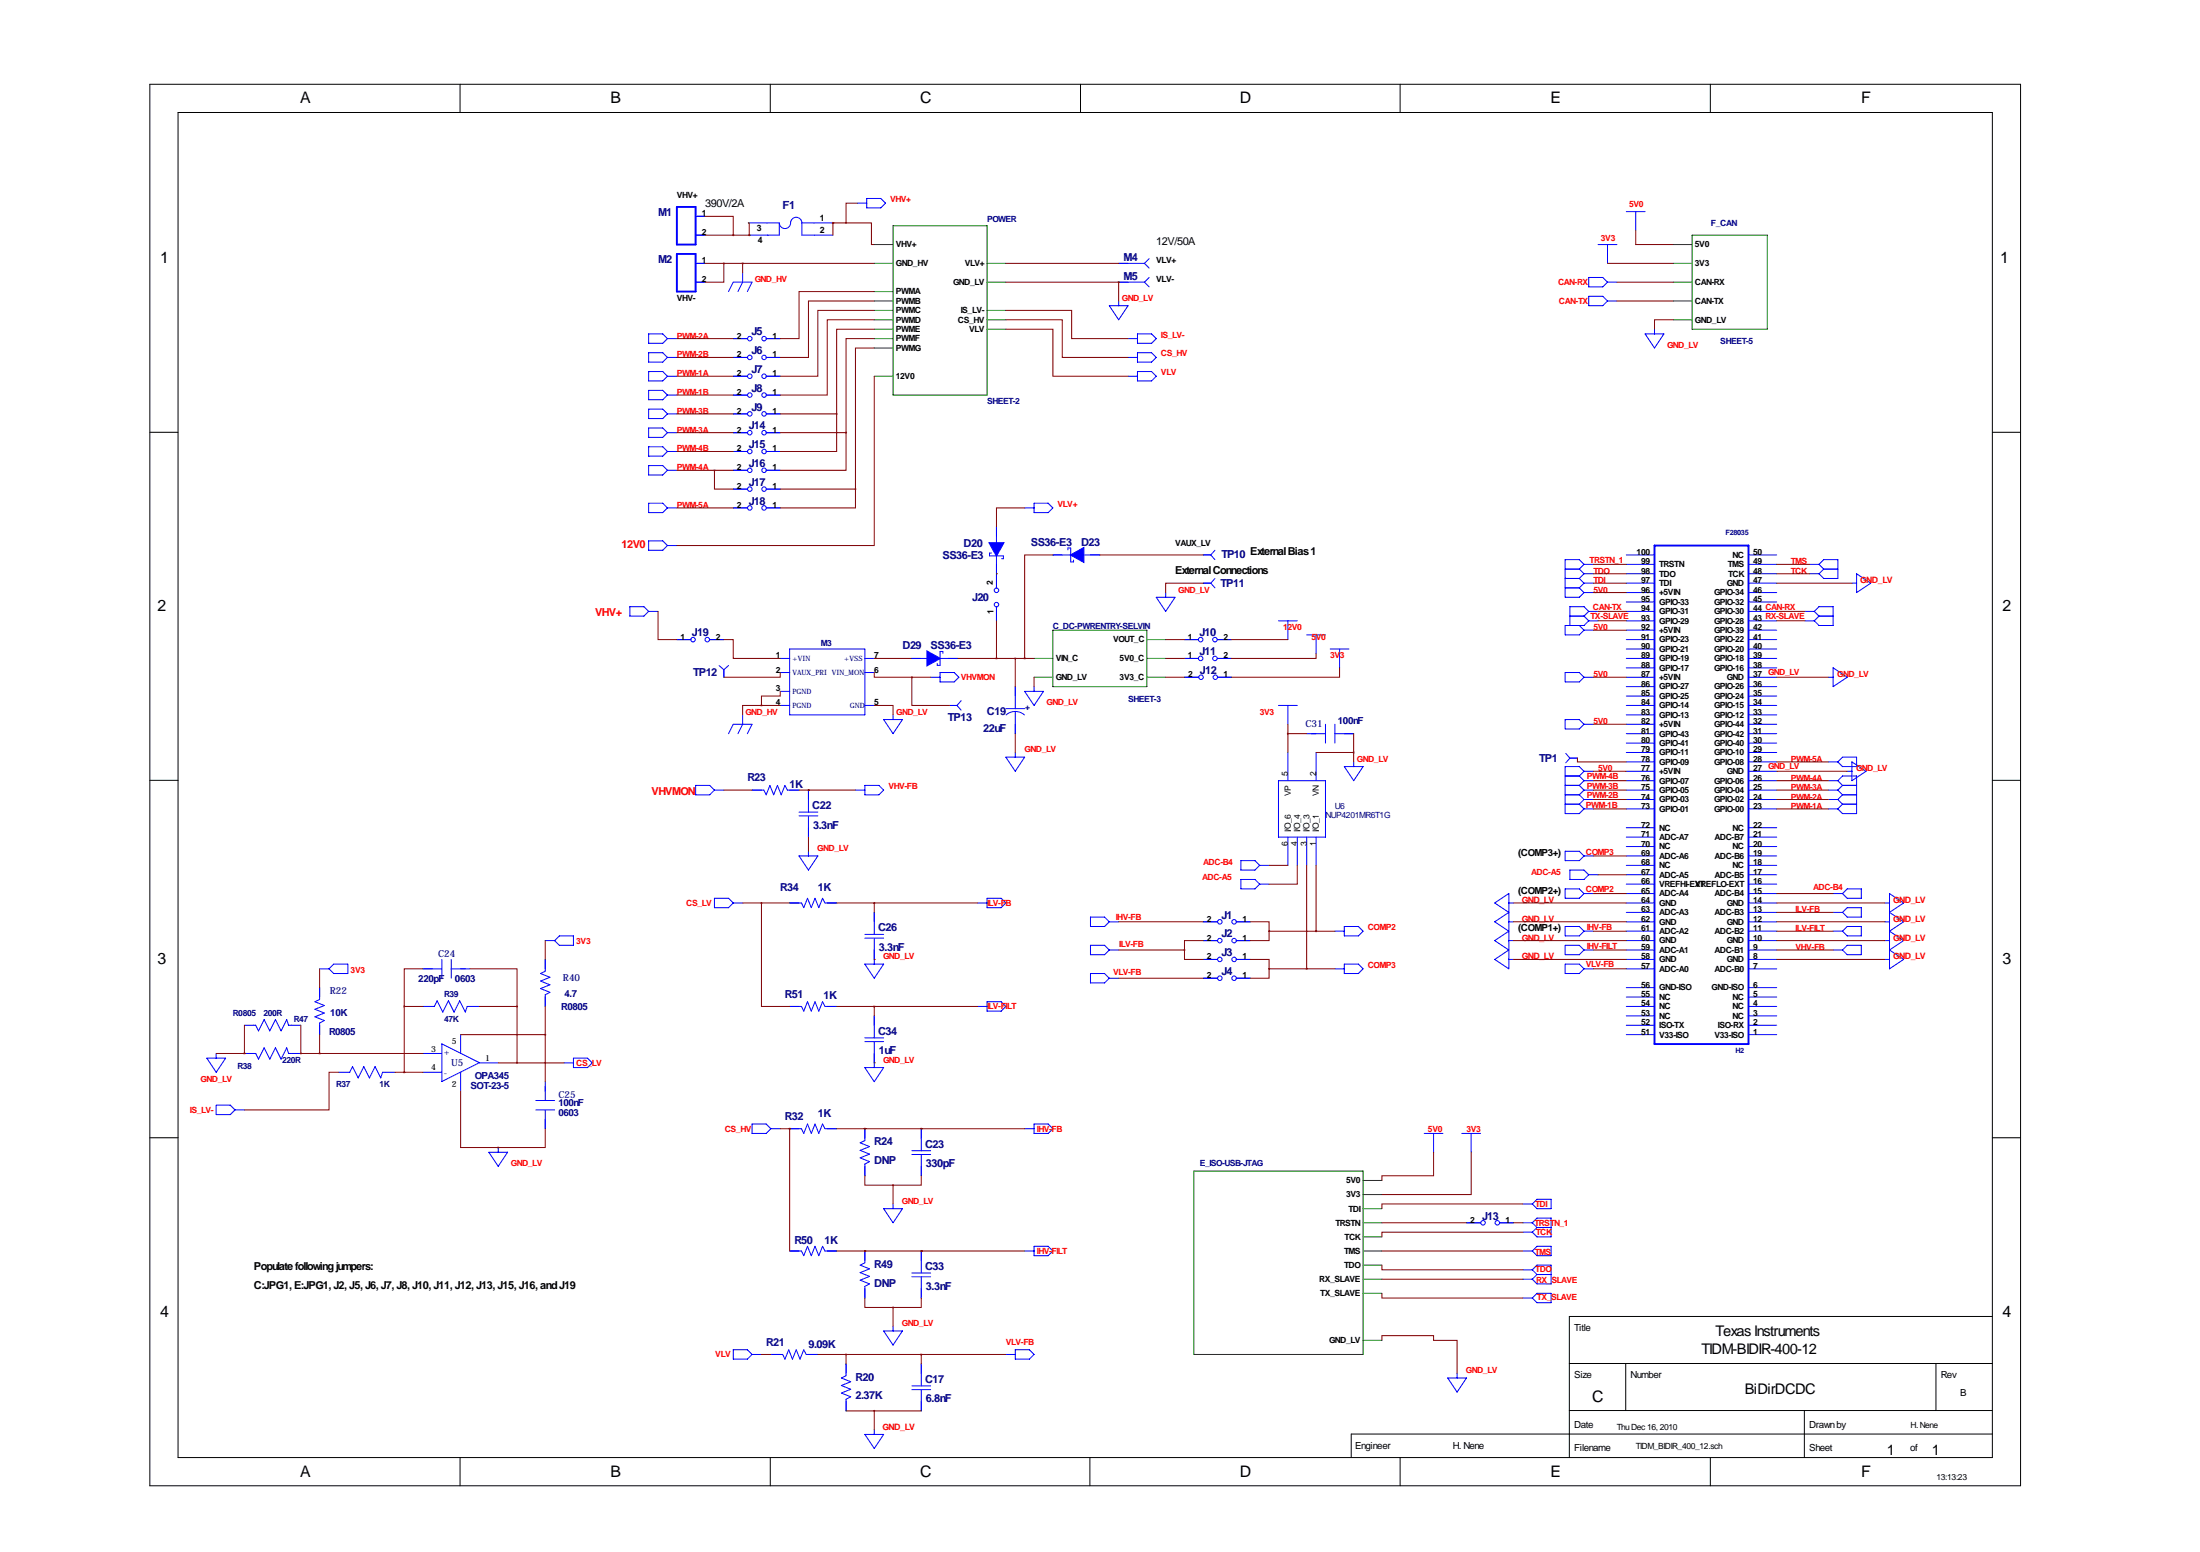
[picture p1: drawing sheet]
<svg xmlns="http://www.w3.org/2000/svg" width="594mm" height="419mm" viewBox="0 0 594 419" stroke-linecap="round" stroke-linejoin="round" font-family="sans-serif">
<g fill="none" stroke="#000" stroke-width=".27">
<path d="M40.5 22.8h505.4v378.4h-505.4zM48.1 30.4h490.2v363.2h-490.2zM124.3 22.8v7.6M208.1 22.8v7.6M291.9 22.8v7.6M378.3 22.8v7.6M462.1 22.8v7.6M40.5 116.7h7.6M538.3 116.7h7.6M40.5 210.7h7.6M538.3 210.7h7.6M40.5 307.2h7.6"/>
<path d="M538.3 307.2h7.6M538.3 355.5h-114.3v38.1M424 368.2h114.3M439.3 368.2v12.7M523.1 368.2v12.7M124.3 393.6v7.6M208.1 393.6v7.6M294.5 393.6v7.6M378.3 393.6v7.6M424 380.9h114.3M462.1 393.6v7.6M487.5 380.9v12.7"/>
<path d="M538.3 387.2h-173.2v6.3"/>
</g>
<g fill="none" stroke="#00f" stroke-width=".27">
<path d="M188 58.4h2.5M231.6 54.9h2.6M234.2 53.6h3.8l1.3 1.3-1.3 1.2h-3.8zM439.4 57.1h5.1M442 57.1v5.1M188 63.5h2.5M188 71.1h2.5M188 76.2h2.5M196.8 78.7l1.3-2.5h5.1l-1.3 2.5M200.7 73.7v2.5l-1.3 2.5M202.2 60.2h8.4M210.6 60.2a1.59 1.59 0 0 0 1.8 1.5 1.59 1.59 0 0 0 1.3-2 1.52 1.52 0 0 1 1.7-1 1.52 1.52 0 0 1 1.3 1.5"/>
<path d="M210.6 60.2v3.3h-8.2M216.7 60.2h8.3M216.7 60.2v3.3h8.3M302.3 71.1h6.9M302.3 76.2h6.9M309.2 71.1l1.3 1.3M309.2 76.2l1.3 1.3M310.5 69.9l-1.3 1.2M310.5 74.9l-1.3 1.3M429.3 74.9h3.8l1.2 1.3-1.2 1.3h-3.8zM431.8 66h5.1M434.3 76.2h2.6"/>
<path d="M434.3 66v5.1M175.3 95.2h3.8l1.2 1.3-1.2 1.3h-3.8zM175.3 90.2h3.8l1.2 1.2-1.2 1.3h-3.8zM180.3 91.4h2.6M180.3 96.5h2.6M198.1 91.4h3.8M198.1 96.5h3.8M207 91.4h3.8M207 96.5h3.8M299.7 82.6h5.1l-2.5 3.8zM302.3 81.3v1.3M304.8 91.4h2.5"/>
<path d="M304.8 96.5h2.5M307.3 95.2h3.8l1.3 1.3-1.3 1.3h-3.8zM307.3 90.2h3.8l1.3 1.2-1.3 1.3h-3.8zM429.3 80h3.8l1.2 1.3-1.2 1.3h-3.8zM434.3 81.3h2.6M444.5 90.2h5.1l-2.6 3.8zM447 88.9v1.3M175.3 100.3h3.8l1.2 1.3-1.2 1.3h-3.8zM175.3 105.4h3.8l1.2 1.3-1.2 1.2h-3.8zM175.3 110.5h3.8l1.2 1.3-1.2 1.2h-3.8zM175.3 115.6h3.8l1.2 1.2-1.2 1.3h-3.8zM180.3 101.6h2.6"/>
<path d="M180.3 106.7h2.6M180.3 111.8h2.6M180.3 116.8h2.6M198.1 101.6h3.8M198.1 106.7h3.8M198.1 111.8h3.8M198.1 116.8h3.8M207 101.6h3.8M207 106.7h3.8M207 111.8h3.8M207 116.8h3.8M304.8 101.6h2.5"/>
<path d="M307.3 100.3h3.8l1.3 1.3-1.3 1.3h-3.8zM175.3 120.6h3.8l1.2 1.3-1.2 1.3h-3.8zM175.3 125.7h3.8l1.2 1.3-1.2 1.3h-3.8zM175.3 135.9h3.8l1.2 1.3-1.2 1.2h-3.8zM180.3 121.9h2.6M180.3 127h2.6M180.3 137.2h2.6M198.1 121.9h3.8M198.1 127h3.8M198.1 137.2h3.8M198.1 132.1h3.8M207 121.9h3.8"/>
<path d="M207 127h3.8M207 137.2h3.8M207 132.1h3.8M276.9 137.2h2.5M279.4 135.9h3.8l1.3 1.3-1.3 1.2h-3.8zM175.3 146.1h3.8l1.2 1.2-1.2 1.3h-3.8zM180.3 147.3h2.6M267.9 149.4h-.5v.7h3.7v.8h-.5M269.2 142.2v16.6M284.5 149.9h12.7M288.5 148.5v-.5h.8v3.7h.8v-.5M325.1 157.5h2.1"/>
<path d="M325.1 149.9h2.1M327.2 149.9l1.1 1.2M327.2 157.5l1.1 1.3M328.3 148.6l-1.1 1.3M328.3 156.2l-1.1 1.3M422.9 153.7h3.8M422.9 156.2h3.8M422.9 158.8h3.8M426.7 153.7l1.3 1.2M426.7 156.2l1.3 1.3M426.7 158.8l1.3 1.2M428 157.5h2.5"/>
<path d="M428 154.9h2.5M428 152.4h2.5M428 152.4l-1.3 1.3M428 152.4l-1.3-1.3h-3.8v10.2h3.8l1.3-1.3M428 154.9l-1.3 1.3M428 157.5l-1.3 1.3M439.4 157.5h7.6M439.4 154.9h7.6M439.4 152.4h7.6M439.4 149.9h7.6M472.4 157.5h7.7M472.4 154.9h7.7"/>
<path d="M472.4 152.4h7.7M472.4 149.9h7.7M488.9 154.9h2.6M488.9 152.4h2.6M491.5 152.4l1.3-1.3h3.8v5.1h-3.8l-1.3-1.3M491.5 152.4l1.3 1.3M492.8 153.7h3.8M492.8 153.7l-1.3 1.2M500.4 157.5h1.2M501.6 154.9l3.9 2.6-3.9 2.5zM170.2 163.8h3.8l1.3 1.3-1.3 1.3h-3.8zM175.3 165.1h2.5"/>
<path d="M182.9 172.7h3.8M191.8 172.7h3.8M194.3 179.7l1.3 1.1M196.8 179.7l-1.2 1.1M210.8 177.8h2.6M213.4 175.3h20.3v17.7h-20.3zM233.7 177.8h2.5M246.1 177.8h12.7M254.8 176.4v-.5h-.8v3.8h-.8v-.5M269.2 163.8v3.8M312.4 161.3h5.1l-2.5 3.8zM315 160v1.3"/>
<path d="M320 172.7h3.8M320 177.8h3.8M328.9 172.7h3.8M328.9 177.8h3.8M345.4 167.6h5.1M348 167.6v5.1M353.1 171.4h5M355.6 171.4v5.1M359.4 175.3h5.1M361.9 175.3v5M424.2 166.4h3.8M426.7 168.9l1.3 1.3"/>
<path d="M428 170.2h2.5M428 160h2.5M428 166.4l1.3 1.2M429.3 167.6h2.5M429.3 165.1h2.5M429.3 167.6l-1.3 1.3h-5.1v2.5h3.8l1.3-1.2M429.3 165.1l-1.3-1.3h-3.8v5.1M429.3 165.1l-1.3 1.3M439.4 172.7h7.6M439.4 177.8h7.6M439.4 175.3h7.6M439.4 170.2h7.6"/>
<path d="M439.4 167.6h7.6M439.4 165.1h7.6M439.4 162.6h7.6M439.4 160h7.6M472.4 172.7h7.7M472.4 177.8h7.7M472.4 175.3h7.7M472.4 170.2h7.7M472.4 167.6h7.7M472.4 165.1h7.7M472.4 162.6h7.7M472.4 160h7.7"/>
<path d="M487.7 167.6h2.5M487.7 165.1h2.5M490.2 165.1l1.3-1.3h3.8v5.1h-3.8l-1.3-1.3M490.2 165.1l1.3 1.3M491.5 166.4h3.8M491.5 166.4l-1.3 1.2M195.6 180.8v2.1M196.8 198.1l1.3-2.5h5.1l-1.3 2.5M200.7 193v2.6l-1.3 2.5M210.8 181.6h2.6M210.8 186.7h2.6M210.8 190.5h2.6"/>
<path d="M233.7 181.6h2.5M233.7 190.5h2.5M238.8 194.3h5l-2.5 3.8zM241.3 193v1.3M251.5 182.9h2.5M254 181.6h3.8l1.3 1.3-1.3 1.2h-3.8zM256.5 190.5h2.1M258.6 190.5l1.1 1.3M259.7 189.2l-1.1 1.3M271.8 191.4h5.1M271.9 193a3.8 3.8 0 0 1 4.9 .1M274.3 185.4v6"/>
<path d="M274.3 192.1v6M276.9 186.7h5l-2.5 3.8zM279.4 185.4v1.3M320 182.9h3.8M328.9 182.9h3.8M345.4 190.5h5.1M348 190.5v5.1M353.1 198.1h5M358.1 195.6v5.1M360.7 198.1h5.1M360.7 195.6v5.1M422.9 181.6h3.8l1.3 1.3-1.3 1.2h-3.8z"/>
<path d="M422.9 194.3h3.8l1.3 1.3-1.3 1.2h-3.8zM428 182.9h2.5M428 195.6h2.5M439.4 182.9h7.6M439.4 193h7.6M439.4 190.5h7.6M439.4 198.1h7.6M439.4 195.6h7.6M439.4 188h7.6M439.4 185.4h7.6M439.4 180.3h7.6M472.4 182.9h7.7"/>
<path d="M472.4 193h7.7M472.4 190.5h7.7M472.4 198.1h7.7M472.4 195.6h7.7M472.4 188h7.7M472.4 185.4h7.7M472.4 180.3h7.7M494 182.9h1.3M495.3 180.3l3.8 2.6-3.8 2.5zM188 212.1h3.8l1.2 1.3-1.2 1.2h-3.8zM193 213.4h2.6M203.2 213.4h3.2l.6 1.2 1-2.5 1 2.5 1.1-2.5 1 2.5 1-2.5 .7 1.3h3.1"/>
<path d="M215.9 219.3h5.1M218.4 213.4v5.9M231.1 213.4h2.6M233.7 212.1h3.8l1.3 1.3-1.3 1.2h-3.8zM271.8 204.5h5.1l-2.6 3.8zM274.3 203.2v1.3M345.4 210.8h12.7v15.3h-12.7zM348 203.2v7.6M355.6 203.2v7.6M363.2 207h5.1l-2.5 3.8zM365.8 205.7v1.3M422.9 209.5h3.8"/>
<path d="M422.9 217.2h3.8M422.9 214.6h3.8M422.9 212.1h3.8M423.1 203.5l1.1 1.2M424.2 204.7h2M424.2 204.7l-1.1 1.3M426.7 217.2l1.3 1.2M426.7 214.6l1.3 1.3M426.7 212.1l1.3 1.3M426.7 209.5l1.3 1.3M428 213.4h2.5M428 218.4h2.5"/>
<path d="M428 215.9h2.5M428 210.8h2.5M428 208.3h2.5M428 208.3l-1.3-1.3h-3.8v12.7h3.8l1.3-1.3M428 208.3l-1.3 1.2M428 215.9l-1.3 1.3M428 213.4l-1.3 1.2M428 210.8l-1.3 1.3M439.4 213.4h7.6M439.4 218.4h7.6M439.4 215.9h7.6M439.4 210.8h7.6"/>
<path d="M439.4 208.3h7.6M439.4 205.7h7.6M439.4 203.2h7.6M439.4 200.7h7.6M472.4 213.4h7.7M472.4 218.4h7.7M472.4 215.9h7.7M472.4 210.8h7.7M472.4 208.3h7.7M472.4 205.7h7.7M472.4 203.2h7.7M472.4 200.7h7.7"/>
<path d="M494 213.4h2.6M494 218.4h2.6M494 215.9h2.6M494 210.8h2.6M494 205.7h2.6M496.6 210.8l1.2-1.3h3.8v10.2h-3.8l-1.2-1.3M496.6 215.9l1.2 1.3M496.6 213.4l1.2 1.2M496.6 210.8l1.2 1.3M497.8 204.5h3.8v2.5h-3.8l-1.2-1.3zM497.8 217.2h3.8M497.8 217.2l-1.2 1.2"/>
<path d="M497.8 214.6h3.8M497.8 214.6l-1.2 1.3M497.8 212.1h3.8M497.8 212.1l-1.2 1.3M499.1 208.3h1.3M500.4 205.7l3.8 2.6-3.8 2.5zM215.9 220.3h5.1M215.9 231.1h5.1l-2.6 3.8zM218.4 220.5v5.6M218.4 229.9v1.2M335.3 232.4h3.8l1.3 1.3-1.3 1.2h-3.8zM335.3 237.5h3.8l1.3 1.3-1.3 1.2h-3.8z"/>
<path d="M340.4 238.8h2.5M340.4 233.7h2.5M348 226.1v7.6M350.5 226.1v7.6M353.1 226.1v7.6M355.6 226.1v7.6M422.9 229.9h3.8l1.3 1.2-1.3 1.3h-3.8zM424.2 234.9h3.8l1.3 1.3-1.3 1.3h-3.8zM428 231.1h2.5M429.3 236.2h2.5M439.4 238.8h7.6M439.4 236.2h7.6"/>
<path d="M439.4 233.7h7.6M439.4 231.1h7.6M439.4 228.6h7.6M439.4 226.1h7.6M439.4 223.5h7.6M472.4 238.8h7.7M472.4 236.2h7.7M472.4 233.7h7.7M472.4 231.1h7.7M472.4 228.6h7.7M472.4 226.1h7.7M472.4 223.5h7.7"/>
<path d="M119.4 259.1v5.1M121.9 259.1v5.1M147.3 254h2.6M147.3 259.1v3.2l-1.3 .6 2.6 1-2.6 1 2.6 1-2.6 1.1 2.6 1-1.3 .6v3.2M149.9 254l1.2-1.3h3.8v2.6h-3.8zM193 242.6h3.8l1.3 1.2-1.3 1.3h-3.8zM198.1 243.8h2.6M213.4 243.8h3.2l.6 1.3 1-2.5 1 2.5 1-2.5 1 2.5 1-2.5 .7 1.2h3.2M233.7 252.3h5.1M233.7 253.3h5.1M236.2 246.4v5.9M236.2 253.5v6.9"/>
<path d="M264.2 243.8h2.5M266.7 242.6h3.8l1.3 1.2-1.3 1.3h-3.8zM294.6 247.6h3.8l1.3 1.3-1.3 1.3h-3.8zM294.6 255.3h3.8l1.3 1.2-1.3 1.3h-3.8zM299.7 248.9h2.6M299.7 256.5h2.6M325.1 248.9h3.8M325.1 254h3.8M325.1 259.1h3.8M334 248.9h3.8M334 254h3.8M334 259.1h3.8"/>
<path d="M360.7 251.5h2.5M363.2 250.2h3.8l1.3 1.3-1.3 1.2h-3.8zM403.9 243.8l3.8-2.5v20.3l-3.8-2.5 3.8-2.6-3.8-2.5 3.8-2.5-3.8-2.6 3.8-2.5zM407.7 248.9h1.2M407.7 254h1.2M407.7 259.1h1.2M407.7 243.8h1.2M422.9 240h3.8l1.3 1.3-1.3 1.3h-3.8zM422.9 250.2h3.8l1.3 1.3-1.3 1.2h-3.8zM422.9 255.3h3.8l1.3 1.2-1.3 1.3h-3.8zM428 256.5h2.5M428 251.5h2.5"/>
<path d="M428 241.3h2.5M439.4 248.9h7.6M439.4 254h7.6M439.4 259.1h7.6M439.4 256.5h7.6M439.4 251.5h7.6M439.4 246.4h7.6M439.4 243.8h7.6M439.4 241.3h7.6M472.4 248.9h7.7M472.4 254h7.7M472.4 259.1h7.7"/>
<path d="M472.4 256.5h7.7M472.4 251.5h7.7M472.4 246.4h7.7M472.4 243.8h7.7M472.4 241.3h7.7M495.3 256.5h2.5M495.3 251.5h2.5M495.3 246.4h2.5M495.3 241.3h2.5M497.8 241.3l1.3-1.3h3.8v2.6h-3.8zM497.8 251.5l1.3-1.3h3.8v2.5h-3.8zM497.8 256.5l1.3-1.2h3.8v2.5h-3.8z"/>
<path d="M497.8 246.4l1.3-1.3h3.8v2.5h-3.8zM509.3 248.9h1.2M509.3 254h1.2M509.3 259.1h1.2M509.3 243.8h1.2M510.5 241.3l3.8 2.5-3.8 2.6 3.8 2.5-3.8 2.6 3.8 2.5-3.8 2.5 3.8 2.6-3.8 2.5zM66 276.9h3.1l.7 1.5 1.6-3.1 1.5 3.1 1.5-3.1 1.5 3.1 1.6-3.1 .5 1.6h3.3M86.4 261.6h2.5M86.4 266.7v3.2l-1.3 .6 2.5 1-2.5 1 2.5 1.1-2.5 1 2.5 1-1.2 .7v3.1M88.9 261.6l1.3-1.2h3.8v2.5h-3.8zM114.3 271.8h3l.8-1.5 1.5 3 1.6-3 1.5 3 1.5-3 1.5 3 .5-1.5h3.3M114.3 261.6h5.1"/>
<path d="M121.9 261.6h5.1M124.5 279.4v5.1M213.4 271.8h3.2l.6 1.2 1-2.5 1 2.5 1-2.5 1 2.5 1-2.5 .7 1.3h3.2M233.7 260.4h5.1l-2.6 3.8zM236.2 274.3v6M264.2 271.8h2.5M266.7 270.5h3.8l1.3 1.3-1.3 1.2h-3.8zM294.6 262.9h3.8l1.3 1.3-1.3 1.2h-3.8zM299.7 264.2h2.6M325.1 264.2h3.8M334 264.2h3.8M360.7 261.6h2.5"/>
<path d="M363.2 260.4h3.8l1.3 1.2-1.3 1.3h-3.8zM422.9 260.4h3.8l1.3 1.2-1.3 1.3h-3.8zM428 261.6h2.5M439.4 271.8h7.6M439.4 261.6h7.6M439.4 279.4h7.6M439.4 276.9h7.6M439.4 274.3h7.6M439.4 269.2h7.6M439.4 266.7h7.6M472.4 271.8h7.7M472.4 261.6h7.7"/>
<path d="M472.4 279.4h7.7M472.4 276.9h7.7M472.4 274.3h7.7M472.4 269.2h7.7M472.4 266.7h7.7M55.9 285.8h5.1l-2.6 3.8zM58.4 298.4h3.8l1.3 1.3-1.3 1.3h-3.8zM58.4 284.5v1.3M63.5 299.7h2.5M66 284.5h3.1l.7 1.5 1.6-3 1.5 3 1.5-3 1.5 3 1.6-3 .5 1.5h3.3M91.4 289.6h3.1l.7-1.6 1.6 3.1 1.5-3.1 1.5 3.1 1.5-3.1 1.6 3.1 .5-1.5h3.3M114.3 284.5h5.1"/>
<path d="M114.3 289.6h5.1M119.4 281.9l10.1 5.1-10.1 5zM124.5 289.6v5M129.5 287h5.1M144.8 297.2h5.1M144.8 299.7h5.1M147.3 292.1v5.1M147.3 299.7v5.1M152.4 287h2.5M154.9 285.8h3.8l1.3 1.2-1.3 1.3h-3.8zM233.7 280.3h5.1M233.7 281.3h5.1"/>
<path d="M233.7 288.3h5.1l-2.6 3.8zM236.2 281.4v6.9M132.1 311.1h5.1l-2.6 3.9zM134.6 309.9v1.2M203.2 303.5h3.8l1.3 1.3-1.3 1.3h-3.8zM208.3 304.8h2.5M213.4 304.8h3.2l.6 1.3 1-2.6 1 2.6 1-2.6 1 2.6 1-2.6 .7 1.3h3.2M233.7 304.8v3.2l-1.3 .6 2.5 1-2.5 1 2.5 1.1-2.5 1 2.5 1-1.2 .7v3.1M246.4 310.7h5.1M246.4 311.8h5.1M248.9 304.8v5.9M248.9 311.9v5.6"/>
<path d="M276.9 304.8h2.5M279.4 303.5h3.8l1.3 1.3-1.3 1.3h-3.8zM384.8 306.1h5.1M387.3 306.1v5M395 306.1h5M397.5 306.1v5M213.4 337.8h3.2l.6 1.3 1-2.6 1 2.6 1-2.6 1 2.6 1-2.6 .7 1.3h3.2M233.7 337.8v3.2l-1.3 .6 2.5 1-2.5 1.1 2.5 1-2.5 1 2.5 1-1.2 .7v3.1M238.8 326.4h5l-2.5 3.8zM241.3 325.1v1.3M248.9 337.8v6M276.9 337.8h2.5"/>
<path d="M279.4 336.5h3.8l1.3 1.3-1.3 1.3h-3.8zM396.2 330.2h3.8M405.1 330.2h3.8M411.5 330.2h2.5M411.5 337.8h2.5M411.5 325.1h2.5M411.5 332.7h2.5M414 330.2l1.3-1.3h3.8v5.1h-3.8l-1.3-1.3M414 330.2l1.3 1.3M415.3 331.5h3.8M415.3 323.8h3.8v2.6h-3.8l-1.3-1.3zM415.3 336.5h3.8v2.6h-3.8l-1.3-1.3z"/>
<path d="M415.3 331.5l-1.3 1.2M238.8 359.4h5l-2.5 3.8zM241.3 358.1v1.3M246.4 343.8h5.1M246.4 344.8h5.1M248.9 344.9v5.6M411.5 342.9h2.5M411.5 345.4h2.5M411.5 350.5h2.5M414 342.9l1.3-1.3h3.8v5.1h-3.8l-1.3-1.3M414 342.9l1.3 1.3M415.3 349.2h3.8v2.6h-3.8l-1.3-1.3z"/>
<path d="M415.3 344.2h3.8M415.3 344.2l-1.3 1.2M198.1 364.5h3.8l1.3 1.3-1.3 1.2h-3.8zM203.2 365.8h2.5M208.3 365.8h3.2l.6 1.2 1-2.5 1 2.5 1-2.5 1.1 2.5 1-2.5 .6 1.3h3.2M228.6 368.3v3.2l-1.3 .6 2.6 1-2.6 1 2.6 1.1-2.6 1 2.6 1-1.3 .7v3.1M246.4 374.2h5.1M246.4 375.3h5.1M248.9 368.3v5.9M248.9 375.4v5.6M271.8 365.8h2.5M274.3 364.5h3.8l1.3 1.3-1.3 1.2h-3.8z"/>
<path d="M391.2 372.1h5l-2.5 3.8zM393.7 370.8v1.3M233.7 387.3h5.1l-2.6 3.9zM236.2 386.1v1.2"/>
<circle cx="202.6" cy="91.4" r=".61"/>
<circle cx="202.6" cy="96.5" r=".61"/>
<circle cx="206.5" cy="91.4" r=".61"/>
<circle cx="206.5" cy="96.5" r=".61"/>
<circle cx="202.6" cy="101.6" r=".61"/>
<circle cx="202.6" cy="106.7" r=".61"/>
<circle cx="202.6" cy="116.8" r=".61"/>
<circle cx="202.6" cy="111.8" r=".61"/>
<circle cx="206.5" cy="101.6" r=".61"/>
<circle cx="206.5" cy="106.7" r=".61"/>
<circle cx="206.5" cy="116.8" r=".61"/>
<circle cx="206.5" cy="111.8" r=".61"/>
<circle cx="202.6" cy="127" r=".61"/>
<circle cx="202.6" cy="132.1" r=".61"/>
<circle cx="202.6" cy="121.9" r=".61"/>
<circle cx="202.6" cy="137.2" r=".61"/>
<circle cx="206.5" cy="127" r=".61"/>
<circle cx="206.5" cy="132.1" r=".61"/>
<circle cx="206.5" cy="137.2" r=".61"/>
<circle cx="206.5" cy="121.9" r=".61"/>
<circle cx="269.2" cy="159.4" r=".61"/>
<circle cx="187.2" cy="172.7" r=".61"/>
<circle cx="191.1" cy="172.7" r=".61"/>
<circle cx="269.2" cy="163.3" r=".61"/>
<circle cx="324.4" cy="177.8" r=".61"/>
<circle cx="324.4" cy="172.7" r=".61"/>
<circle cx="328.3" cy="177.8" r=".61"/>
<circle cx="328.3" cy="172.7" r=".61"/>
<circle cx="324.5" cy="182.9" r=".61"/>
<circle cx="328.4" cy="182.9" r=".61"/>
<circle cx="329.6" cy="254" r=".61"/>
<circle cx="329.6" cy="259.1" r=".61"/>
<circle cx="329.6" cy="248.9" r=".61"/>
<circle cx="333.5" cy="254" r=".61"/>
<circle cx="333.5" cy="259.1" r=".61"/>
<circle cx="333.5" cy="248.9" r=".61"/>
<circle cx="329.6" cy="264.2" r=".61"/>
<circle cx="333.5" cy="264.2" r=".61"/>
<circle cx="400.7" cy="330.2" r=".61"/>
<circle cx="404.6" cy="330.2" r=".61"/>
</g>
<g fill="none" stroke="#008000" stroke-width=".27">
<path d="M236.2 78.7h5.1M236.2 71.1h5.1M236.2 66h5.1M241.3 61h25.4v45.7h-25.4zM266.7 71.1h5.1M266.7 76.2h5.1M452.1 71.1h5.1M452.1 66h5.1M452.1 76.2h5.1M457.2 63.5h20.3v25.4h-20.3zM236.2 81.3h5.1M236.2 86.4h5.1"/>
<path d="M236.2 83.8h5.1M236.2 88.9h5.1M236.2 91.4h5.1M236.2 94h5.1M266.7 86.4h5.1M266.7 83.8h5.1M266.7 88.9h5.1M452.1 81.3h5.1M452.1 86.4h5.1M236.2 101.6h5.1M279.4 177.8h5.1M284.5 170.2h25.4v15.2h-25.4z"/>
<path d="M309.9 177.8h5.1M309.9 172.7h5.1M279.4 182.9h5.1M309.9 182.9h5.1M322.6 316.2h45.7v49.6h-45.7zM368.3 318.8h5.1M368.3 334h5.1M368.3 337.8h5.1M368.3 326.4h5.1M368.3 330.2h5.1M368.3 322.6h5.1M368.3 345.4h5.1"/>
<path d="M368.3 349.2h5.1M368.3 341.6h5.1M368.3 361.9h5.1"/>
</g>
<path d="M182.9 55.9h5.1v10.1h-5.1zM182.9 68.6h5.1v10.1h-5.1zM447 147.3h25.4v134.6h-25.4z" fill="none" stroke="#00f" stroke-width=".51"/>
<g fill="#00f" stroke="#00f" stroke-width=".27">
<path d="M267.2 146.6h4.1l-2.1 3.6z"/>
<path d="M289.2 149.9l3.7-2.1v4.1z"/>
<path d="M250.4 175.8l3.7 2-3.7 2z"/>
</g>
<g fill="none" stroke="#800000" stroke-width=".27">
<path d="M190.5 58.4h7.6v5.1M231.6 54.9h-3v5.3M190.5 71.1h45.7M190.5 63.5h11.9M195.6 71.1v5.1h-5.1M200.7 71.1v2.6M202.2 60.2h.2v3.3M202.4 63.5h.1M225 60.2h.1M225 60.2h3.6M225 60.2v3.3M228.6 60.2h6.9v5.8h.7"/>
<path d="M236.2 78.7h-20.3v12.7h-5.1M271.8 71.1h30.5M271.8 76.2h30.5M302.3 76.2h.1M302.3 76.2v5.1M434.3 71.1h17.8M436.9 76.2h15.2M442 62.2v3.8h10.1M182.9 91.4h15.2M182.9 96.5h15.2M236.2 81.3h-17.8v15.2h-7.6M236.2 83.8h-15.2v17.8h-10.2"/>
<path d="M236.2 86.4h-12.7v20.3h-12.7M236.2 88.9h-10.1v22.9M236.2 91.4h-7.6v25.4M236.2 94h-5.1v38.1M271.8 86.4h15.2v10.1h17.8M271.8 88.9h12.7v12.7h20.3M271.8 83.8h17.8v7.6h15.2M436.9 81.3h15.2M452.1 86.4h-5.1v2.5M182.9 101.6h15.2M182.9 106.7h15.2M182.9 111.8h15.2"/>
<path d="M182.9 116.8h15.2M210.8 111.8h15.3M210.8 116.8h17.8M226.1 111.8v10.1h-15.3M228.6 116.8v10.2h-17.8M236.2 101.6v45.7h-53.3M182.9 121.9h15.2M182.9 127h15.2M182.9 137.2h15.2M193 127v5.1h5.1M210.8 132.1h20.3M231.1 132.1v5.1h-20.3"/>
<path d="M276.9 137.2h-7.7v5M269.2 154.9h.1M284.5 149.9h-7.6v27.9M297.2 149.9h27.9M325.1 157.5h-10.1v2.5M430.5 152.4h8.9M430.5 154.9h8.9M430.5 157.5h8.9M480.1 152.4h8.8M480.1 154.9h8.8M480.1 157.5h20.3M177.8 165.1v7.6h5.1"/>
<path d="M195.6 172.7h2.5v5.1h12.7M236.2 177.8h9.9M258.8 177.8h20.6M269.2 167.6v10.2M274.3 177.8v7.6M315 172.7h5M315 177.8h5M332.7 172.7h15.3M355.6 176.5v1.3h-22.9M430.5 160h8.9M430.5 170.2h8.9M431.8 167.6h7.6"/>
<path d="M431.8 165.1h7.6M480.1 167.6h7.6M480.1 165.1h7.6M205.7 190.5h-5v2.5M205.7 190.5h5.1M210.8 186.7v1.3h-5.1v2.5M210.8 181.6v1.3h-15.2M236.2 190.5h5.1v2.5M236.2 181.6v1.3h10.2M246.4 182.9v7.6h10.1M246.4 182.9h5.1M274.3 198.1v5.1"/>
<path d="M279.4 182.9v2.5M315 182.9h5M348 195.6v7.6M348 198.1h5.1M361.9 180.3v2.6h-29.2M365.8 198.1v7.6M430.5 182.9h8.9M430.5 195.6h8.9M480.1 182.9h13.9M195.6 213.4h7.6M215.9 213.4h15.2M218.4 213.4h.1"/>
<path d="M355.6 203.2h10.2M426.2 204.7v1h13.2M430.5 208.3h8.9M430.5 218.4h8.9M430.5 215.9h8.9M430.5 213.4h8.9M430.5 210.8h8.9M480.1 208.3h19M480.1 218.4h13.9M480.1 215.9h13.9M480.1 213.4h13.9M480.1 210.8h13.9"/>
<path d="M480.1 205.7h13.9M218.4 226.1v3.8M342.9 233.7h5.1M350.5 233.7v5.1h-7.6M353.1 233.7v27.9M355.6 233.7v17.8M430.5 231.1h8.9M431.8 236.2h7.6M147.3 254v5.1M200.7 243.8h12.7M205.7 243.8v28h7.7M226.1 243.8h38.1"/>
<path d="M236.2 259.1h.1M236.2 243.8v2.6M302.3 248.9h22.8M302.3 256.5h17.7M320 256.5v2.6h5.1M325.1 254h-5.1v2.5M337.8 248.9h5.1v2.6M337.8 259.1h5.1v2.5M342.9 251.5v2.5h-5.1M342.9 251.5h17.8M408.9 259.1h30.5M408.9 254h30.5"/>
<path d="M408.9 248.9h30.5M408.9 243.8h30.5M430.5 241.3h8.9M430.5 251.5h8.9M430.5 256.5h8.9M480.1 241.3h15.2M480.1 251.5h15.2M480.1 259.1h29.2M480.1 254h29.2M480.1 248.9h29.2M480.1 243.8h29.2M480.1 256.5h15.2"/>
<path d="M480.1 246.4h15.2M66 276.9v7.6M81.3 276.9v7.6M86.4 261.6v5.1M86.4 279.4v5.1M109.2 271.8v17.8M109.2 271.8h5.1M114.3 261.6h-5.1v10.2M124.5 279.4h22.8M127 261.6h12.7v10.2M129.5 271.8h10.2M139.7 271.8v15.2"/>
<path d="M147.3 271.8v20.3M226.1 271.8h38.1M236.2 271.8v2.5M302.3 264.2h22.8M342.9 261.6v2.6h-5.1M342.9 261.6h17.8M430.5 261.6h8.9M58.4 284.5h7.6M66 284.5h.1M81.3 284.5h.1M81.3 284.5h33M91.4 289.6h-2.5v10.1h-22.9"/>
<path d="M106.7 289.6h7.6M124.5 294.6v15.3h10.1M134.6 287h17.8M236.2 287h.1M134.6 309.9h.1M147.3 304.8v5.1h-12.7M210.8 304.8h2.6M213.4 304.8h.1M213.4 304.8v33M226.1 304.8h50.8M233.7 304.8h.1M233.7 317.5v2.5h7.6"/>
<path d="M248.9 304.8h.1M248.9 317.5v2.5h-7.6M387.3 311.1v6.4h-13.9v1.3M397.5 311.1v11.5h-24.1M226.1 337.8h50.8M233.7 337.8h.1M241.3 320v5.1M248.9 337.8h.1M373.4 330.2h22.8M373.4 337.8h38.1M408.9 330.2h2.6M411.5 325.1h-38.1v1.3"/>
<path d="M411.5 332.7h-38.1v1.3M233.7 350.5v2.6h7.6M241.3 353.1v5M248.9 350.5v2.6h-7.6M373.4 341.6v1.3h38.1M373.4 349.2v1.3h38.1M373.4 345.4h38.1M205.7 365.8h2.6M221 365.8h50.8M228.6 365.8v2.5M248.9 365.8v2.5M373.4 361.9v-1.2h13.9v1.2h6.4v8.9"/>
<path d="M228.6 381h20.3M236.2 381v5.1"/>
</g>
<path d="M205.7 190.5a.05 .05 0 0 0 .1 0 .05 .05 0 0 0-.1 0zM320 256.5a.05 .05 0 0 0 .1 0 .05 .05 0 0 0-.1 0zM218.4 213.4a.05 .05 0 0 0 .1 0 .05 .05 0 0 0-.1 0zM226 111.8a.05 .05 0 0 0 .1 0 .05 .05 0 0 0-.1 0zM193 127a.05 .05 0 0 0 .1 0 .05 .05 0 0 0-.1 0zM231.1 132.1a.05 .05 0 0 0 .1 0 .05 .05 0 0 0-.1 0zM269.2 177.8a.05 .05 0 0 0 .1 0 .05 .05 0 0 0-.1 0zM276.8 177.8a.05 .05 0 0 0 .1 0 .05 .05 0 0 0-.1 0zM213.3 304.8a.05 .05 0 0 0 .1 0 .05 .05 0 0 0-.1 0zM205.7 243.8a.05 .05 0 0 0 .1 0 .05 .05 0 0 0-.1 0zM302.2 76.2a.05 .05 0 0 0 .1 0 .05 .05 0 0 0-.1 0zM200.6 71.1a.05 .05 0 0 0 .1 0 .05 .05 0 0 0-.1 0zM365.7 203.2a.05 .05 0 0 0 .1 0 .05 .05 0 0 0-.1 0zM353 261.6a.05 .05 0 0 0 .1 0 .05 .05 0 0 0-.1 0zM86.3 284.5a.05 .05 0 0 0 .1 0 .05 .05 0 0 0-.1 0zM66 284.5a.05 .05 0 0 0 .1 0 .05 .05 0 0 0-.1 0zM202.4 63.5a.05 .05 0 0 0 .1 0 .05 .05 0 0 0-.1 0zM225 60.2a.05 .05 0 0 0 .1 0 .05 .05 0 0 0-.1 0z" fill="#800000" stroke="#800000" stroke-width=".51"/>
<g font-size="4.3">
<text x="81.1" y="27.9">A</text>
<text x="164.9" y="27.9">B</text>
<text x="248.6" y="27.9">C</text>
<text x="335" y="27.9">D</text>
<text x="418.9" y="27.9">E</text>
<text x="502.9" y="27.9">F</text>
<text x="43.2" y="71.1">1</text>
<text x="540.4" y="71.1">1</text>
<text x="42.6" y="165.1">2</text>
<text x="541.1" y="165.1">2</text>
<text x="42.6" y="260.4">3</text>
<text x="541.1" y="260.4">3</text>
<text x="43.2" y="355.6">4</text>
<text x="541.1" y="355.6">4</text>
<text x="430.2" y="378.5">C</text>
<text x="81.1" y="398.8">A</text>
<text x="164.9" y="398.8">B</text>
<text x="248.6" y="398.8">C</text>
<text x="335" y="398.8">D</text>
<text x="418.9" y="398.8">E</text>
<text x="502.9" y="398.8">F</text>
</g>
<g font-size="4">
<text x="459.7" y="365.8">TIDM-BIDIR-400-12</text>
<text x="463.6" y="360.7">Texas Instruments</text>
<text x="471.4" y="376.4">BiDirDCDC</text>
<text x="509.8" y="392.9">1</text>
<text x="522" y="392.9">1</text>
</g>
<g font-size="3" fill="#000080">
<text x="177.8" y="58.4">M1</text>
<text x="211.5" y="56.4">F1</text>
<text x="177.8" y="71.1">M2</text>
<text x="303.6" y="70.6">M4</text>
<text x="303.6" y="75.6">M5</text>
<text x="203.1" y="90.6">J5</text>
<text x="203.1" y="95.7">J6</text>
<text x="203.1" y="100.7">J7</text>
<text x="203.1" y="105.8">J8</text>
<text x="203.1" y="110.9">J9</text>
<text x="202.3" y="116">J14</text>
<text x="202.3" y="121.1">J15</text>
<text x="202.3" y="126.1">J16</text>
<text x="202.3" y="131.2">J17</text>
<text x="202.3" y="136.3">J18</text>
<text x="260.3" y="147.8">D20</text>
<text x="278.5" y="147.3">SS36-E3</text>
<text x="292.1" y="147.3">D23</text>
<text x="254.6" y="151.1">SS36-E3</text>
<text x="330" y="150.6">TP10 External Bias 1</text>
<text x="329.8" y="158.4">TP11</text>
<text x="262.7" y="162.3">J20</text>
<text x="187" y="171.9">J19</text>
<text x="324.1" y="171.9">J10</text>
<text x="243.8" y="175.3">D29</text>
<text x="251.5" y="175.3">SS36-E3</text>
<text x="324.1" y="176.9">J11</text>
<text x="187.3" y="182.6">TP12</text>
<text x="324.2" y="182">J12</text>
<text x="256.1" y="194.8">TP13</text>
<text x="265.7" y="197.6">22uF</text>
<text x="266.7" y="193">C19</text>
<text x="415.9" y="205.7">TP1</text>
<text x="201.9" y="211">R23</text>
<text x="213.4" y="212.8">1K</text>
<text x="219.5" y="218.4">C22</text>
<text x="219.7" y="223.8">3.3nF</text>
<text x="210.8" y="240.7">R34</text>
<text x="221" y="240.7">1K</text>
<text x="237.2" y="251.5">C26</text>
<text x="330.1" y="248.1">J1</text>
<text x="237.5" y="256.8">3.3nF</text>
<text x="330.1" y="253.1">J2</text>
<text x="330.1" y="258.2">J3</text>
<text x="330.1" y="263.3">J4</text>
<text x="212.1" y="269.4">R51</text>
<text x="222.5" y="269.7">1K</text>
<text x="237.2" y="279.4">C34</text>
<text x="237.5" y="284.7">1uF</text>
<text x="212.1" y="302.5">R32</text>
<text x="221" y="301.7">1K</text>
<text x="236.2" y="309.3">R24</text>
<text x="249.9" y="309.9">C23</text>
<text x="236.2" y="314.4">DNP</text>
<text x="250.2" y="315.2">330pF</text>
<text x="400.4" y="329.3">J13</text>
<text x="214.6" y="336">R50</text>
<text x="222.8" y="336">1K</text>
<text x="236.2" y="342.3">R49</text>
<text x="236.2" y="347.4">DNP</text>
<text x="249.9" y="342.9">C33</text>
<text x="250.2" y="348.2">3.3nF</text>
<text x="207" y="363.4">R21</text>
<text x="218.4" y="363.9">9.09K</text>
<text x="231.1" y="372.8">R20</text>
<text x="231.1" y="377.9">2.37K</text>
<text x="249.9" y="373.4">C17</text>
<text x="250.2" y="378.7">6.8nF</text>
</g>
<g font-size="3">
<text x="190.5" y="55.9">390V/2A</text>
<text x="312.4" y="66">12V/50A</text>
<text x="317.5" y="154.9">External Connections</text>
<text x="68.6" y="342.9">Populate following jumpers:</text>
<text x="68.6" y="348">C:JPG1, E:JPG1, J2, J5, J6, J7, J8, J10, J11, J12, J13, J15, J16, and J19</text>
</g>
<g font-size="3" fill="#f00">
<text x="167.9" y="148.1">12V0</text>
<text x="160.8" y="166.4">VHV+</text>
<text x="176" y="214.6">VHVMON</text>
</g>
<g font-size="2.6" fill="#000080">
<text x="352.7" y="196.4">C31</text>
<text x="361.5" y="195.6">100nF</text>
<text x="118.4" y="258.3">C24</text>
<text x="89.1" y="268.5">R22</text>
<text x="113" y="265.2">220pF</text>
<text x="122.9" y="265.2">0603</text>
<text x="152.1" y="265">R40</text>
<text x="152.5" y="269.2">4.7</text>
<text x="89.3" y="274.3">10K</text>
<text x="151.6" y="272.8">R0805</text>
<text x="88.9" y="279.4">R0805</text>
<text x="121.9" y="287.8">U5</text>
<text x="128.3" y="291.3">OPA345</text>
<text x="127.1" y="294.1">SOT-23-5</text>
<text x="150.9" y="296.4">C25</text>
<text x="150.9" y="298.7">100nF</text>
<text x="150.9" y="301.5">0603</text>
</g>
<g font-size="2.6">
<text x="410.2" y="231.1">(COMP3+)</text>
<text x="410.2" y="241.3">(COMP2+)</text>
<text x="410.2" y="251.5">(COMP1+)</text>
<text x="425.3" y="359.5">Title</text>
<text x="425.3" y="372.2">Size</text>
<text x="440.6" y="372.2">Number</text>
<text x="524.4" y="372.2">Rev</text>
<text x="529.6" y="376.9">B</text>
<text x="425.3" y="385.5">Date</text>
<text x="488.8" y="385.5">Drawn by</text>
<text x="366.1" y="391.3">Engineer</text>
<text x="392.5" y="391.3">H. Nene</text>
<text x="425.3" y="391.9">Filename</text>
<text x="488.8" y="391.9">Sheet</text>
<text x="516.1" y="391.9">of</text>
</g>
<g font-size="2.4">
<text x="221.5" y="59.7">1</text>
<text x="204.5" y="62.3">3</text>
<text x="204.8" y="65.6">4</text>
<text x="221.5" y="63">2</text>
</g>
<g font-size="2.4" fill="#f00">
<text x="502.6" y="157.5">GND_LV</text>
<text x="411.2" y="243.8">GND_LV</text>
<text x="511.5" y="243.8">GND_LV</text>
<text x="411.2" y="248.9">GND_LV</text>
<text x="511.5" y="248.9">GND_LV</text>
<text x="411.2" y="254">GND_LV</text>
<text x="511.5" y="254">GND_LV</text>
<text x="411.2" y="259.1">GND_LV</text>
<text x="511.5" y="259.1">GND_LV</text>
<text x="238.5" y="386.1">GND_LV</text>
</g>
<g font-size="2.3">
<text x="182.9" y="53.3">VHV+</text>
<text x="189.6" y="58.4">1</text>
<text x="189.6" y="63.5">2</text>
<text x="189.6" y="71.1">1</text>
<text x="242.1" y="66.8">VHV+</text>
<text x="242.1" y="71.9">GND_HV</text>
<text x="260.7" y="71.9">VLV+</text>
<text x="312.4" y="71.1">VLV+</text>
<text x="458" y="66.8">5V0</text>
<text x="458" y="71.9">3V3</text>
<text x="189.6" y="76.2">2</text>
<text x="257.5" y="77">GND_LV</text>
<text x="312.4" y="76.2">VLV-</text>
<text x="458" y="77">CAN-RX</text>
<text x="182.9" y="81.3">VHV-</text>
<text x="242.1" y="82">PWMB</text>
<text x="242.1" y="79.5">PWMA</text>
<text x="458" y="82">CAN-TX</text>
<text x="242.1" y="87.1">PWMD</text>
<text x="242.1" y="84.6">PWMC</text>
<text x="242.1" y="89.7">PWME</text>
<text x="258.8" y="87.1">CS_HV</text>
<text x="259.6" y="84.6">IS_LV-</text>
<text x="261.9" y="89.7">VLV</text>
<text x="458" y="87.1">GND_LV</text>
<text x="199.1" y="91.4">2</text>
<text x="208.7" y="91.4">1</text>
<text x="242.1" y="92.2">PWMF</text>
<text x="242.1" y="94.7">PWMG</text>
<text x="199.1" y="96.5">2</text>
<text x="199.1" y="101.6">2</text>
<text x="208.7" y="96.5">1</text>
<text x="208.7" y="101.6">1</text>
<text x="199.1" y="106.7">2</text>
<text x="208.7" y="106.7">1</text>
<text x="242.1" y="102.4">12V0</text>
<text x="199.1" y="111.8">2</text>
<text x="208.7" y="111.8">1</text>
<text x="199.1" y="116.8">2</text>
<text x="208.7" y="116.8">1</text>
<text x="199.1" y="121.9">2</text>
<text x="208.7" y="121.9">1</text>
<text x="199.1" y="127">2</text>
<text x="208.7" y="127">1</text>
<text x="199.1" y="137.2">2</text>
<text x="199.1" y="132.1">2</text>
<text x="208.7" y="137.2">1</text>
<text x="208.7" y="132.1">1</text>
<text x="317.5" y="147.3">VAUX_LV</text>
<text x="442.2" y="149.9">100</text>
<text x="473.7" y="149.9">50</text>
<text x="443.4" y="154.9">98</text>
<text x="443.4" y="152.4">99</text>
<text x="448.3" y="155.7">TDO</text>
<text x="448.3" y="153.2">TRSTN</text>
<text x="466.8" y="153.2">TMS</text>
<text x="467" y="155.7">TCK</text>
<text x="468.1" y="150.6">NC</text>
<text x="473.7" y="154.9">48</text>
<text x="473.7" y="152.4">49</text>
<text x="268.2" y="158" transform="rotate(-90 268.2 158)">2</text>
<text x="443.4" y="160">96</text>
<text x="443.4" y="157.5">97</text>
<text x="448.3" y="160.8">+5VIN</text>
<text x="448.3" y="158.2">TDI</text>
<text x="463.1" y="160.8">GPIO-34</text>
<text x="466.6" y="158.2">GND</text>
<text x="473.7" y="160">46</text>
<text x="473.7" y="157.5">47</text>
<text x="268.5" y="165.8" transform="rotate(-90 268.5 165.8)">1</text>
<text x="443.4" y="167.6">93</text>
<text x="443.4" y="165.1">94</text>
<text x="443.4" y="162.6">95</text>
<text x="448.3" y="165.9">GPIO-31</text>
<text x="448.3" y="163.3">GPIO-33</text>
<text x="463.1" y="165.9">GPIO-30</text>
<text x="463.1" y="163.3">GPIO-32</text>
<text x="473.7" y="167.6">43 RX-SLAVE</text>
<text x="473.7" y="165.1">44 CAN-RX</text>
<text x="473.7" y="162.6">45</text>
<text x="183.8" y="172.7">1</text>
<text x="193.4" y="172.7">2</text>
<text x="300.7" y="173.4">VOUT_C</text>
<text x="321" y="172.7">1</text>
<text x="330.6" y="172.7">2</text>
<text x="443.4" y="172.7">91</text>
<text x="443.4" y="170.2">92</text>
<text x="448.3" y="173.5">GPIO-23</text>
<text x="448.3" y="170.9">+5VIN</text>
<text x="448.3" y="168.4">GPIO-29</text>
<text x="463.1" y="173.5">GPIO-22</text>
<text x="463.1" y="170.9">GPIO-39</text>
<text x="463.1" y="168.4">GPIO-28</text>
<text x="473.7" y="172.7">41</text>
<text x="473.7" y="170.2">42</text>
<text x="209.6" y="177.8">1</text>
<text x="236.2" y="177.8">7</text>
<text x="285.2" y="178.6">VIN_C</text>
<text x="302.5" y="178.6">5V0_C</text>
<text x="321" y="177.8">1</text>
<text x="330.6" y="177.8">2</text>
<text x="443.4" y="177.8">89</text>
<text x="443.4" y="175.3">90</text>
<text x="448.3" y="178.6">GPIO-19</text>
<text x="448.3" y="176">GPIO-21</text>
<text x="463.1" y="178.6">GPIO-18</text>
<text x="463.1" y="176">GPIO-20</text>
<text x="473.7" y="177.8">39</text>
<text x="473.7" y="175.3">40</text>
<text x="209.6" y="181.6">2</text>
<text x="236.2" y="181.6">6</text>
<text x="285.2" y="183.6">GND_LV</text>
<text x="302.5" y="183.6">3V3_C</text>
<text x="321" y="182.9">2</text>
<text x="330.6" y="182.9">1</text>
<text x="443.4" y="185.4">86</text>
<text x="443.4" y="182.9">87</text>
<text x="443.4" y="180.3">88</text>
<text x="448.3" y="183.6">+5VIN</text>
<text x="448.3" y="181.1">GPIO-17</text>
<text x="463.1" y="181.1">GPIO-16</text>
<text x="466.6" y="183.6">GND</text>
<text x="473.7" y="185.4">36</text>
<text x="473.7" y="182.9">37</text>
<text x="473.7" y="180.3">38</text>
<text x="209.6" y="186.7">3</text>
<text x="209.6" y="190.5">4</text>
<text x="236.2" y="190.5">5</text>
<text x="443.4" y="190.5">84</text>
<text x="443.4" y="188">85</text>
<text x="448.3" y="191.3">GPIO-14</text>
<text x="448.3" y="188.7">GPIO-25</text>
<text x="448.3" y="186.2">GPIO-27</text>
<text x="463.1" y="191.3">GPIO-15</text>
<text x="463.1" y="188.7">GPIO-24</text>
<text x="463.1" y="186.2">GPIO-26</text>
<text x="473.7" y="190.5">34</text>
<text x="473.7" y="188">35</text>
<text x="443.4" y="195.6">82</text>
<text x="443.4" y="193">83</text>
<text x="448.3" y="196.3">+5VIN</text>
<text x="448.3" y="193.8">GPIO-13</text>
<text x="463.1" y="196.3">GPIO-44</text>
<text x="463.1" y="193.8">GPIO-12</text>
<text x="473.7" y="195.6">32</text>
<text x="473.7" y="193">33</text>
<text x="443.4" y="203.2">79</text>
<text x="443.4" y="200.7">80</text>
<text x="443.4" y="198.1">81</text>
<text x="448.3" y="204">GPIO-11</text>
<text x="448.3" y="201.4">GPIO-41</text>
<text x="448.3" y="198.9">GPIO-43</text>
<text x="463.1" y="204">GPIO-10</text>
<text x="463.1" y="201.4">GPIO-40</text>
<text x="463.1" y="198.9">GPIO-42</text>
<text x="473.7" y="203.2">29</text>
<text x="473.7" y="200.7">30</text>
<text x="473.7" y="198.1">31</text>
<text x="348" y="209.5" transform="rotate(-90 348 209.5)">5</text>
<text x="355.6" y="209.5" transform="rotate(-90 355.6 209.5)">2</text>
<text x="443.4" y="208.3">77</text>
<text x="443.4" y="205.7">78</text>
<text x="448.3" y="209">+5VIN</text>
<text x="448.3" y="206.5">GPIO-09</text>
<text x="463.1" y="206.5">GPIO-08</text>
<text x="466.6" y="209">GND</text>
<text x="473.7" y="208.3">27</text>
<text x="473.7" y="205.7">28</text>
<text x="348.7" y="215" transform="rotate(-90 348.7 215)">VP</text>
<text x="356.4" y="215" transform="rotate(-90 356.4 215)">VN</text>
<text x="443.4" y="215.9">74</text>
<text x="443.4" y="213.4">75</text>
<text x="443.4" y="210.8">76</text>
<text x="448.3" y="214.1">GPIO-05</text>
<text x="448.3" y="211.6">GPIO-07</text>
<text x="463.1" y="214.1">GPIO-04</text>
<text x="463.1" y="211.6">GPIO-06</text>
<text x="473.7" y="215.9">24</text>
<text x="473.7" y="213.4">25</text>
<text x="473.7" y="210.8">26</text>
<text x="443.4" y="218.4">73</text>
<text x="448.3" y="219.2">GPIO-01</text>
<text x="448.3" y="216.7">GPIO-03</text>
<text x="463.1" y="219.2">GPIO-00</text>
<text x="463.1" y="216.7">GPIO-02</text>
<text x="473.7" y="218.4">23</text>
<text x="348.7" y="224.8" transform="rotate(-90 348.7 224.8)">I/O_6</text>
<text x="351.3" y="224.8" transform="rotate(-90 351.3 224.8)">I/O_4</text>
<text x="353.8" y="224.8" transform="rotate(-90 353.8 224.8)">I/O_3</text>
<text x="356.4" y="224.8" transform="rotate(-90 356.4 224.8)">I/O_1</text>
<text x="443.4" y="226.1">71</text>
<text x="443.4" y="223.5">72</text>
<text x="448.3" y="226.8">ADC-A7</text>
<text x="448.3" y="224.3">NC</text>
<text x="463.3" y="226.8">ADC-B7</text>
<text x="468.1" y="224.3">NC</text>
<text x="473.7" y="226.1">21</text>
<text x="473.7" y="223.5">22</text>
<text x="348" y="228.5" transform="rotate(-90 348 228.5)">6</text>
<text x="350.5" y="228.5" transform="rotate(-90 350.5 228.5)">4</text>
<text x="353.1" y="228.5" transform="rotate(-90 353.1 228.5)">3</text>
<text x="355.6" y="228.5" transform="rotate(-90 355.6 228.5)">1</text>
<text x="443.4" y="233.7">68</text>
<text x="443.4" y="231.1">69</text>
<text x="443.4" y="228.6">70</text>
<text x="448.3" y="231.9">ADC-A6</text>
<text x="448.3" y="229.4">NC</text>
<text x="463.3" y="231.9">ADC-B6</text>
<text x="468.1" y="229.4">NC</text>
<text x="473.7" y="233.7">18</text>
<text x="473.7" y="231.1">19</text>
<text x="473.7" y="228.6">20</text>
<text x="443.4" y="238.8">66</text>
<text x="443.4" y="236.2">67</text>
<text x="448.3" y="239.5">VREFHI-EXT</text>
<text x="448.3" y="237">ADC-A5</text>
<text x="448.3" y="234.4">NC</text>
<text x="458" y="239.5">VREFLO-EXT</text>
<text x="463.3" y="237">ADC-B5</text>
<text x="468.1" y="234.4">NC</text>
<text x="473.7" y="238.8">16</text>
<text x="473.7" y="236.2">17</text>
<text x="443.4" y="243.8">64</text>
<text x="443.4" y="241.3">65</text>
<text x="448.3" y="244.6">GND</text>
<text x="448.3" y="242.1">ADC-A4</text>
<text x="463.3" y="242.1">ADC-B4</text>
<text x="466.6" y="244.6">GND</text>
<text x="473.7" y="243.8">14</text>
<text x="473.7" y="241.3">15</text>
<text x="326.1" y="248.9">2</text>
<text x="335.7" y="248.9">1</text>
<text x="443.4" y="251.5">61</text>
<text x="443.4" y="248.9">62</text>
<text x="443.4" y="246.4">63</text>
<text x="448.3" y="249.7">GND</text>
<text x="448.3" y="247.1">ADC-A3</text>
<text x="463.3" y="247.1">ADC-B3</text>
<text x="466.6" y="249.7">GND</text>
<text x="473.7" y="251.5">11</text>
<text x="473.7" y="248.9">12</text>
<text x="473.7" y="246.4">13</text>
<text x="326.1" y="254">2</text>
<text x="335.7" y="254">1</text>
<text x="443.4" y="256.5">59</text>
<text x="443.4" y="254">60</text>
<text x="448.3" y="257.3">ADC-A1</text>
<text x="448.3" y="254.8">GND</text>
<text x="448.3" y="252.2">ADC-A2</text>
<text x="463.3" y="257.3">ADC-B1</text>
<text x="463.3" y="252.2">ADC-B2</text>
<text x="466.6" y="254.8">GND</text>
<text x="473.7" y="256.5">9</text>
<text x="473.7" y="254">10</text>
<text x="326.1" y="259.1">2</text>
<text x="335.7" y="259.1">1</text>
<text x="443.4" y="261.6">57</text>
<text x="443.4" y="259.1">58</text>
<text x="448.3" y="262.4">ADC-A0</text>
<text x="448.3" y="259.8">GND</text>
<text x="463.3" y="262.4">ADC-B0</text>
<text x="466.6" y="259.8">GND</text>
<text x="473.7" y="261.6">7</text>
<text x="473.7" y="259.1">8</text>
<text x="326.1" y="264.2">2</text>
<text x="335.7" y="264.2">1</text>
<text x="443.4" y="269.2">55</text>
<text x="443.4" y="266.7">56</text>
<text x="448.3" y="267.5">GND-ISO</text>
<text x="462.5" y="267.5">GND-ISO</text>
<text x="473.7" y="269.2">5</text>
<text x="473.7" y="266.7">6</text>
<text x="443.4" y="274.3">53</text>
<text x="443.4" y="271.8">54</text>
<text x="448.3" y="275.1">NC</text>
<text x="448.3" y="272.5">NC</text>
<text x="448.3" y="270">NC</text>
<text x="468.1" y="275.1">NC</text>
<text x="468.1" y="272.5">NC</text>
<text x="468.1" y="270">NC</text>
<text x="473.7" y="274.3">3</text>
<text x="473.7" y="271.8">4</text>
<text x="443.4" y="279.4">51</text>
<text x="443.4" y="276.9">52</text>
<text x="448.3" y="280.2">V33-ISO</text>
<text x="448.3" y="277.6">ISO-TX</text>
<text x="463.3" y="280.2">V33-ISO</text>
<text x="464.2" y="277.6">ISO-RX</text>
<text x="473.7" y="279.4">1</text>
<text x="473.7" y="276.9">2</text>
<text x="116.5" y="284">3</text>
<text x="122.1" y="282">5</text>
<text x="131.1" y="286.5">1</text>
<text x="116.5" y="289.1">4</text>
<text x="122.1" y="293.6">2</text>
<text x="363.7" y="323.3">3V3</text>
<text x="363.7" y="319.5">5V0</text>
<text x="364.4" y="327.2">TDI</text>
<text x="360.8" y="331">TRSTN</text>
<text x="363.3" y="334.8">TCK</text>
<text x="397.2" y="330.2">2</text>
<text x="406.8" y="330.2">1</text>
<text x="363.2" y="338.6">TMS</text>
<text x="356.5" y="346.2">RX_SLAVE</text>
<text x="363.2" y="342.4">TDO</text>
<text x="356.7" y="350">TX_SLAVE</text>
<text x="359.1" y="362.7">GND_LV</text>
<text x="436.9" y="386.1">Thu Dec 16, 2010</text>
<text x="516.2" y="385.6">H. Nene</text>
<text x="442" y="391.2">TIDM_BIDIR_400_12.sch</text>
<text x="523.2" y="399.5">13:13:23</text>
</g>
<g font-size="2.3" fill="#f00">
<text x="240.5" y="54.6">VHV+</text>
<text x="440.2" y="55.9">5V0</text>
<text x="432.6" y="65">3V3</text>
<text x="203.9" y="76.2">GND_HV</text>
<text x="421" y="77">CAN-RX</text>
<text x="303.1" y="81.3">GND_LV</text>
<text x="421.2" y="82.1">CAN-TX</text>
<text x="182.9" y="91.4">PWM-2A</text>
<text x="313.7" y="91.2">IS_LV-</text>
<text x="450.4" y="94">GND_LV</text>
<text x="182.9" y="96.5">PWM-2B</text>
<text x="182.9" y="101.6">PWM-1A</text>
<text x="313.7" y="96.3">CS_HV</text>
<text x="313.7" y="101.3">VLV</text>
<text x="182.9" y="106.7">PWM-1B</text>
<text x="182.9" y="111.8">PWM-3B</text>
<text x="182.9" y="116.8">PWM-3A</text>
<text x="182.9" y="121.9">PWM-4B</text>
<text x="182.9" y="127">PWM-4A</text>
<text x="182.9" y="137.2">PWM-5A</text>
<text x="285.8" y="136.9">VLV+</text>
<text x="429.5" y="152.1">TRSTN_1</text>
<text x="430.5" y="154.9">TDO</text>
<text x="483.9" y="152.4">TMS</text>
<text x="483.9" y="154.9">TCK</text>
<text x="318.4" y="160">GND_LV</text>
<text x="430.5" y="157.5">TDI</text>
<text x="430.5" y="160">5V0</text>
<text x="429.8" y="167.1">TX-SLAVE</text>
<text x="430.4" y="164.6">CAN-TX</text>
<text x="346.7" y="170.2">12V0</text>
<text x="354.3" y="172.7">5V0</text>
<text x="430.5" y="170.2">5V0</text>
<text x="359.4" y="177.8">3V3</text>
<text x="259.6" y="183.6">VHVMON</text>
<text x="430.5" y="182.9">5V0</text>
<text x="477.7" y="182.4">GND_LV</text>
<text x="496.4" y="182.9">GND_LV</text>
<text x="282.8" y="190.5">GND_LV</text>
<text x="201.4" y="193">GND_HV</text>
<text x="242.2" y="193">GND_LV</text>
<text x="340.4" y="193">3V3</text>
<text x="430.5" y="195.6">5V0</text>
<text x="276.9" y="203.2">GND_LV</text>
<text x="366.6" y="205.7">GND_LV</text>
<text x="431.8" y="208.3">5V0</text>
<text x="477.7" y="207.8">GND_LV</text>
<text x="483.9" y="205.7">PWM-5A</text>
<text x="501.5" y="208.3">GND_LV</text>
<text x="240" y="213.1">VHV-FB</text>
<text x="428.8" y="215.4">PWM-2B</text>
<text x="428.8" y="213.1">PWM-3B</text>
<text x="428.8" y="210.3">PWM-4B</text>
<text x="483.9" y="215.9">PWM-2A</text>
<text x="483.9" y="213.4">PWM-3A</text>
<text x="483.9" y="210.8">PWM-4A</text>
<text x="428.5" y="218.2">PWM-1B</text>
<text x="483.9" y="218.4">PWM-1A</text>
<text x="220.8" y="229.9">GND_LV</text>
<text x="325.1" y="233.7">ADC-B4</text>
<text x="428.5" y="230.9">COMP3</text>
<text x="324.8" y="237.8">ADC-A5</text>
<text x="413.7" y="236.2">ADC-A5</text>
<text x="185.4" y="244.6">CS_LV</text>
<text x="266.7" y="244.6">ILV-FB</text>
<text x="428.5" y="240.8">COMP2</text>
<text x="489.9" y="240.3">ADC-B4</text>
<text x="301.5" y="248.4">IHV-FB</text>
<text x="369.6" y="251.2">COMP2</text>
<text x="428.8" y="251.2">IHV-FB</text>
<text x="485.1" y="246.4">ILV-FB</text>
<text x="485.1" y="251.5">ILV-FILT</text>
<text x="155.7" y="255">3V3</text>
<text x="302.4" y="255.8">ILV-FB</text>
<text x="428.8" y="256.3">IHV-FILT</text>
<text x="485.1" y="256.5">VHV-FB</text>
<text x="94.7" y="262.6">3V3</text>
<text x="238.6" y="259.1">GND_LV</text>
<text x="300.7" y="263.4">VLV-FB</text>
<text x="369.6" y="261.4">COMP3</text>
<text x="428.5" y="261.1">VLV-FB</text>
<text x="266.7" y="272.5">ILV-FILT</text>
<text x="155.7" y="287.8">CS_LV</text>
<text x="238.6" y="287">GND_LV</text>
<text x="54.2" y="292.1">GND_LV</text>
<text x="51.3" y="300.5">IS_LV-</text>
<text x="195.8" y="305.6">CS_HV</text>
<text x="280.2" y="305.6">IHV-FB</text>
<text x="385.8" y="305.6">5V0</text>
<text x="396.2" y="305.6">3V3</text>
<text x="138" y="315">GND_LV</text>
<text x="243.7" y="325.1">GND_LV</text>
<text x="414.8" y="325.9">TDI</text>
<text x="414.6" y="331">TRSTN_1</text>
<text x="415" y="333.6">TCK</text>
<text x="280.2" y="338.6">IHV-FILT</text>
<text x="414.7" y="338.8">TMS</text>
<text x="414.8" y="343.4">TDO</text>
<text x="415.1" y="346.4">RX_SLAVE</text>
<text x="415.3" y="351">TX_SLAVE</text>
<text x="243.7" y="358.1">GND_LV</text>
<text x="271.8" y="363.2">VLV-FB</text>
<text x="193.3" y="366.5">VLV</text>
<text x="396.1" y="370.8">GND_LV</text>
</g>
<g font-size="2.3" fill="#000080">
<text x="266.7" y="59.9">POWER</text>
<text x="462.3" y="61">F_CAN</text>
<text x="464.8" y="93">SHEET-5</text>
<text x="266.7" y="109.2">SHEET-2</text>
<text x="284.4" y="169.7">C_DC-PWRENTRY-SELVIN</text>
<text x="221.8" y="174.5">M3</text>
<text x="277" y="191.6">+</text>
<text x="304.8" y="189.5">SHEET-3</text>
<text x="358.1" y="221">NUP4201MR6T1G</text>
<text x="360.7" y="218.4">U6</text>
<text x="120" y="269.2">R39</text>
<text x="62.9" y="274.3">R0805</text>
<text x="71.2" y="274.3">200R</text>
<text x="79.4" y="275.9">R47</text>
<text x="120" y="275.9">47K</text>
<text x="76.2" y="287">220R</text>
<text x="119.9" y="285">+</text>
<text x="64.1" y="288.6">R38</text>
<text x="90.8" y="293.6">R37</text>
<text x="102.6" y="293.6">1K</text>
<text x="119.9" y="290.6">-</text>
<text x="324.2" y="314.8">E_ISO-USB-JTAG</text>
</g>
<g font-size="2" fill="#000080">
<text x="466.2" y="144.6">F28035</text>
<text x="214.1" y="178.6">+VIN</text>
<text x="228.1" y="178.6">+VSS</text>
<text x="214.1" y="182.4">VAUX_PRI VIN_MON</text>
<text x="214.1" y="187.5">PGND</text>
<text x="214.1" y="191.3">PGND</text>
<text x="229.6" y="191.3">GND</text>
<text x="468.9" y="284.3">H2</text>
</g>
</svg>
